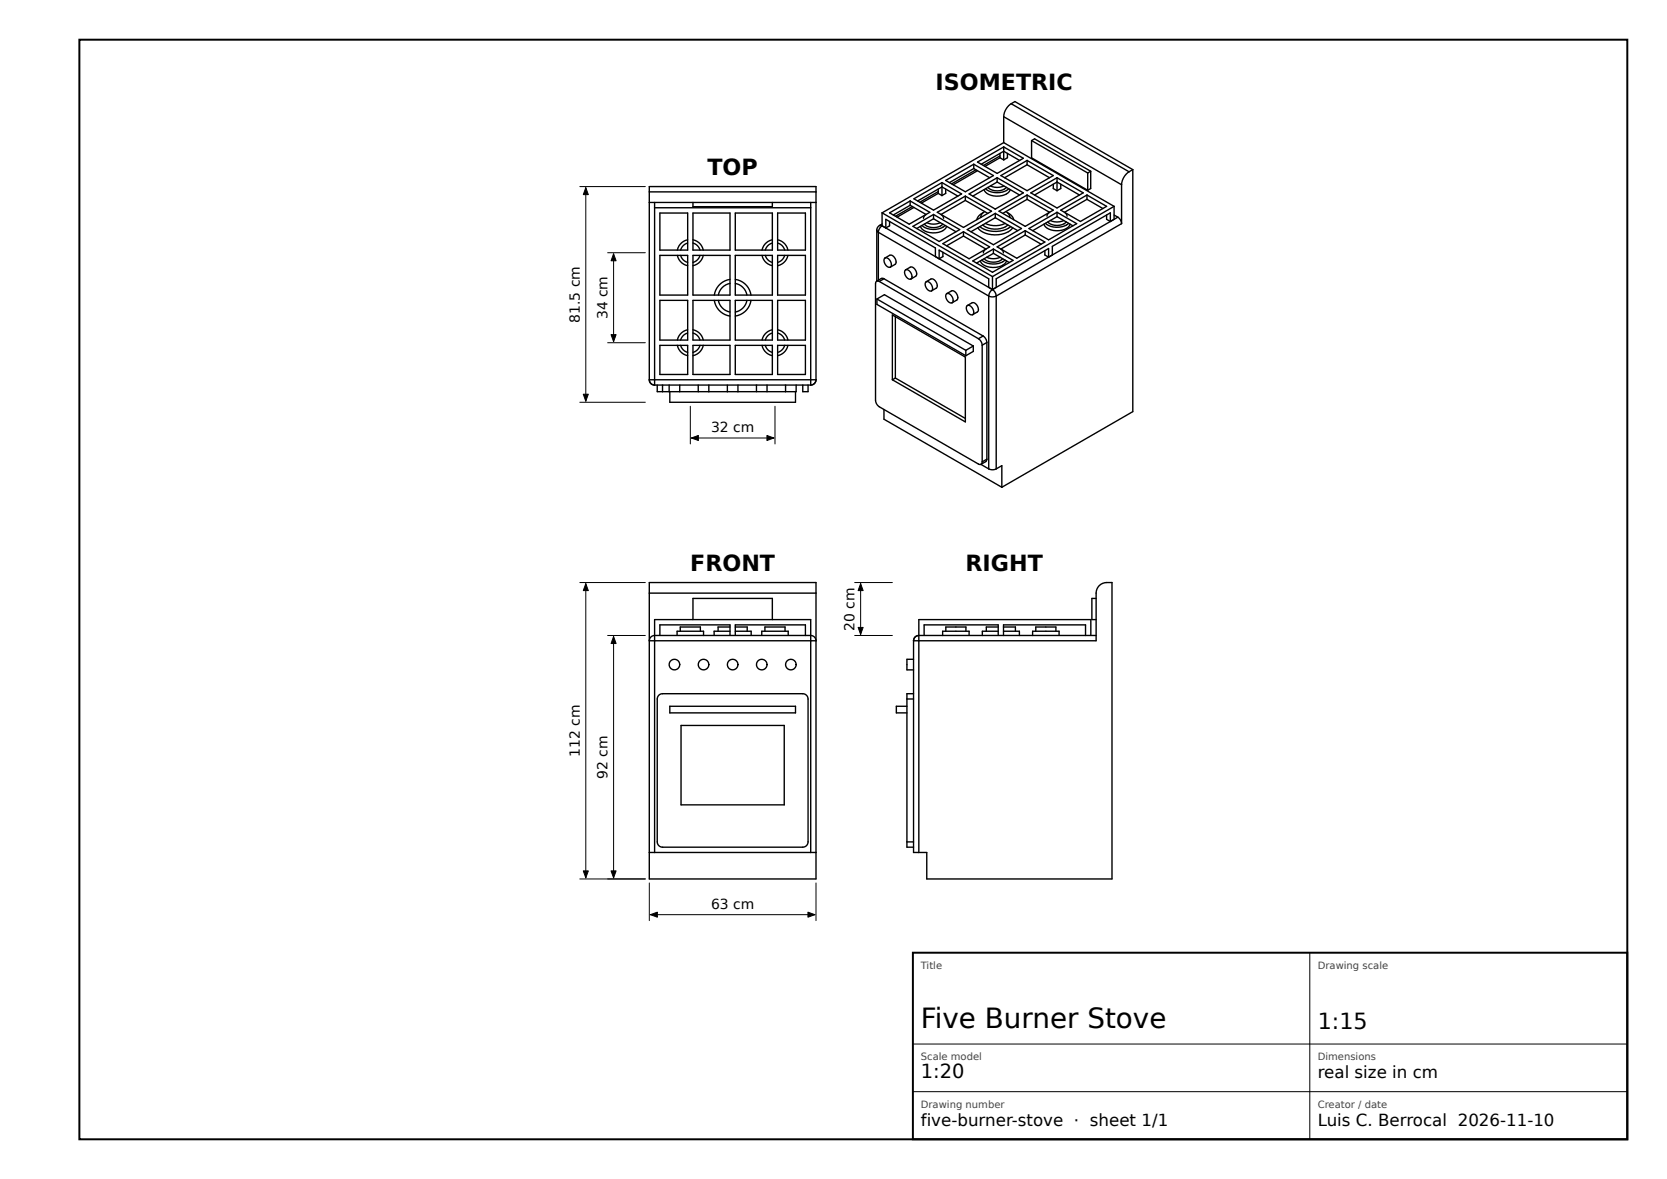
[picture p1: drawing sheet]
<svg xmlns="http://www.w3.org/2000/svg" width="420mm" height="297mm" viewBox="0 0 420 297" stroke-linecap="round" stroke-linejoin="round" font-family="sans-serif">
<path d="M20 10h390v277h-390zM230 240h180v47h-180z" fill="none" stroke="#000" stroke-width=".5"/>
<g fill="none" stroke="#000" stroke-width=".25">
<path d="M146.1 47h16.5M147.6 47.3v53.8M153.1 63.7h9.5M154.6 63.9v22.2M153.1 86.3h9.5M146.1 101.3h16.5M173.9 102.3v9.5M174.2 110.3h20.8M195.3 102.3v9.5M146.1 146.7h16.5M147.6 147v74.1M215.3 146.7h9.5"/>
<path d="M216.8 147v12.8M153.1 160.1h9.5M154.6 160.3v60.8M215.3 160.1h9.5M146.1 221.4h16.5M163.6 222.4v9.5M163.9 230.4h41.4M205.6 222.4v9.5M330 240v47M230 275h180M230 263h180"/>
</g>
<g fill="none" stroke="#000" stroke-width=".35">
<path d="M251.9 39.7l1 .6M251.9 38.6v1.1M251.9 39.3l-4.1 2.4M251.9 39.7l-3.7 2.2M252.9 29.4v6.5M252.9 37v3.3M252.9 35.9l-30.7 17.7M252.9 35.9l27.8 16.1M252.9 29.4l29.7 17.1M253.8 38.6v1.1l-.9 .6M254.8 26.1l-.7 .6-.8 1-.4 1.7M254.8 26.1l.9-.5 29.7 17.1"/>
<path d="M254.8 26.1l29.7 17.2M259.9 35.4l.8-.4 14.1 8.1M259.9 35.4v4.4l14.1 8.1M259.9 35.4l14.1 8.2M163.6 48.3v2.7M163.6 48.3v-1.3h42v1.3M163.6 51v44.7M163.6 51h42M163.6 48.3h42M164.9 51v44.7M164.9 52.3h39.4M166.3 53.7h7v9.3h-7z"/>
<path d="M174.6 51v1.1h20v-1.1M174.6 53.7h9.3v9.3h-9.3zM185.3 53.7h9.3v9.3h-9.3zM195.9 53.7h7v9.3h-7zM204.3 51v44.7M205.6 48.3v2.7M205.6 51v44.7M220.9 58l.4 .5M220.9 58v12.8M221.3 58.5v12.1M221.3 58.5l27.8 16.1M221.6 56.8l-.5 .5-.2 .7"/>
<path d="M221.6 56.8l.6 .1M222.2 56.9l-.5 .5-.4 1.1M222.2 53.6l27.9 16.1M222.2 53.6v3.3M222.2 56.9l1 .5M222.2 56.9l27.9 16M222.2 56.4l-.6 .4M223.2 57.4v-2.1l12.5 7.2v2.1M224.1 55.8v1.1l-.9 .5M224.1 53.6l5.2-3 5 2.9-5.2 3zM229.3 51.7l4 2.3-.5 .6-.1 .4M229.3 51.7l-4.2 2.5"/>
<path d="M229.3 50.6v1.1M229.9 52l-4.3 2.5M230 57l5.2-3 6.6 3.8-5.2 3zM230.3 50.1l7-4.1 5 2.9-7.1 4zM230.3 52.3l-4.3 2.4M231.9 57a3.5 3.5 0 0 0 3.9 1.6l1.8-.5 .7-.6 .2-.5M232.3 56.8a4.7 4.7 0 0 0 5.8 0M232.9 56.5a3.5 3.5 0 0 0 4.6 0M233.5 56.1l1.7 .4 1.7-.4M235.2 55.1l5.7 3.3M235.2 55.1l-4.2 2.5M235.2 54v1.1"/>
<path d="M236.1 53.5l7.1-4.1 6.6 3.8-7.1 4.1zM236.4 48.7l.9 .6M236.4 47.6v1.1M236.4 48.3l-4.7 2.6M236.4 48.7l-4.3 2.5M237.3 46v3.3M238.3 47.6v1.1l-1 .6M238.3 45.5l7-4.1 5 2.8-7.1 4.1zM241.3 49.4l-4-2.3-6.1 3.5M242.7 59.5l5.7 3.2-.5 .6-.1 .4M242.7 59.5l-4.2 2.4M242.7 58.4v1.1"/>
<path d="M243.2 50.5l-6.1 3.5 .4 .4 .2 .6M243.2 49.4v1.1M243.2 50.5l5.7 3.3M243.7 57.8l7.1-4 6.6 3.8-7.1 4zM244.2 48.9l7-4.1 6.6 3.8-7 4.1zM245.3 42.5l-6.1 3.5M245.3 42.5l4 2.3M245.3 41.4v1.1M245.9 42.8l-6.1 3.5M246.3 40.8l6.6-3.8 4.9 2.9-6.6 3.8zM246.3 43l-6.1 3.5M246.4 57.4a6.3 6.3 0 0 0 8.8 0"/>
<path d="M246.9 57.1a6.9 6.9 0 0 0 7.8 0M247.6 56.7a5.3 5.3 0 0 0 6.3 0M247.7 53.6a2.7 2.7 0 0 0-1.6 1.7M247.9 47.8a3.5 3.5 0 0 0 3.9 1.6l1.8-.5 .7-.7 .2-.4M248.1 53.3a1.77 1.77 0 0 0-1 1.5M248.3 56.3l1.9 .5a5.6 5.6 0 0 0 3.1-.5M248.3 47.5a4.7 4.7 0 0 0 5.9 0M248.9 47.2a3.5 3.5 0 0 0 4.7 0M249.5 46.8l1.7 .4 1.7-.4M250.7 52.6h.1M250.8 54.8l-6.2 3.6M250.8 54.8l5.6 3.3"/>
<path d="M250.8 53.8v1M251.2 45.9l-6.1 3.5M251.2 45.9l5.7 3.2M251.2 44.8v1.1M251.7 53.2l7.1-4.1 6.6 3.8-7.1 4.1zM252.2 44.2l6.6-3.8 6.6 3.8-6.6 3.8zM253.4 53.3l.8 .8 .2 .7M253.8 53.6l.5 .3a2.32 2.32 0 0 1 1.1 1.4M256.9 40.4l-4-2.3-5.7 3.3M258.3 59.2l-6.1 3.5 .4 .5 .2 .5M258.3 59.2l4 2.3M258.3 58.1v1.1"/>
<path d="M258.8 50.2l5.6 3.3-.5 .5-.1 .5M258.8 41.5l5.6 3.3M258.8 41.5l-5.7 3.3M258.8 50.2l-6.2 3.6M258.8 40.4v1.1M258.8 49.1v1.1M259.2 57.6l7.1-4.1 5 2.8-7.1 4.1zM259.7 48.6l6.6-3.8 6.6 3.8-6.6 3.8zM260.7 49.1l5.6-3.2 5.7 3.2M263 56.5a3.5 3.5 0 0 0 3.9 1.6l1.8-.5 .7-.7 .2-.4M263.4 56.3a4.7 4.7 0 0 0 5.8 0M264 55.9a3.5 3.5 0 0 0 4.6 0"/>
<path d="M264.6 55.5l1.7 .4 1.7-.4M265.4 46.4v1.1l.9 .5M266.3 54.6l-6.1 3.5M266.3 54.6l4 2.3M266.3 44.8v3.2M266.3 53.5v1.1M267.3 46.4v1.1l-1 .5M267.3 52.9l6.6-3.8 4.9 2.9-6.6 3.8zM273.9 50.2l-5.7 3.3 .5 .4 .2 .6M273.9 50.2l4 2.3M273.9 49.1v1.1M274 43.6v4.3"/>
<path d="M274.8 43.1v4.4l-.8 .4M274.8 43.1l-.8 .5M278.8 54.2v1.1l1 .5M279.8 55.8v-2.2l-14.7 8.5v2.1M280.7 54.2l.9 .5M280.7 52v3.3l-.9 .5M280.7 52l-30.6 17.7M281.6 54.7l.6 .6 .4 1M281.6 54.7l-31.5 18.2M282.6 46.5v9.8M282.6 56.3l-31.6 18.3M284.5 43.3l-.7 .5-.8 1.1-.4 1.6"/>
<path d="M285.4 42.7l-.9 .6M285.4 42.7v61l-33 19M166.3 64.3h7v10h-7zM166.3 75.7h7v10h-7zM170.7 64.3l.7 1.5 .8 .7 1.1 .4M171.5 64.3l.6 1.2 1.2 .6M173.3 60.4l-1.1 .4-.8 .7-.7 1.5M173.3 61.2l-1.2 .7-.6 1.1M174.6 60.4l1 .4 .9 .7 .7 1.5M174.6 61.2l1.1 .7 .7 1.1M174.6 64.3h9.3v10h-9.3zM174.6 75.7h9.3v10h-9.3z"/>
<path d="M176.4 64.3l-.7 1.2-1.1 .6M177.2 64.3l-.7 1.5-.9 .7-1 .4M180 75.7a4.7 4.7 0 0 0 3.9 3.9M181 75.7a3.7 3.7 0 0 0 2.9 2.9M183.9 70.4a4.7 4.7 0 0 0-3.9 3.9M183.9 71.4a3.7 3.7 0 0 0-2.9 2.9M185.3 70.4a4.7 4.7 0 0 1 3.9 3.9M185.3 71.4a3.7 3.7 0 0 1 2.9 2.9M185.3 64.3h9.3v10h-9.3zM185.3 75.7h9.3v10h-9.3zM188.2 75.7a3.7 3.7 0 0 1-2.9 2.9M189.2 75.7a4.7 4.7 0 0 1-3.9 3.9"/>
<path d="M192 64.3l.7 1.5 .9 .7 1 .4M192.8 64.3l.7 1.2 1.1 .6M194.6 60.4l-1 .4-.9 .7-.7 1.5M194.6 61.2l-1.1 .7-.7 1.1M195.9 60.4l1.1 .4 .8 .7 .7 1.5M195.9 61.2l1.1 .7 .7 1.1M195.9 64.3h7v10h-7zM195.9 75.7h7v10h-7zM197.7 64.3l-.7 1.2-1.1 .6M198.5 64.3l-.7 1.5-.8 .7-1.1 .4M220.9 70.8l-.3 .6v29.4l.2 .8 .7 .9 25 14.4 .7 .1M220.9 70.8l.6 .1"/>
<path d="M220.9 75.3l1.9-1.1 22.4 13M220.9 75.3v1.4l22.4 12.9M220.9 75.3l22.4 13M221.5 70.9l25 14.4M222.7 70.2h-.7l-1.1 .6M222.7 70.2l25 14.4M222.7 70.2l-1.2 .7M223 65l1.2-.7a1.54 1.54 0 0 1 1.3 2.3l-1.2 .7M223 65a1.54 1.54 0 0 1 1.3 2.3M223 65a1.54 1.54 0 0 0 1.3 2.3M224.8 79.3l18.4 10.7v16.3l-18.4-10.6zM225.6 79.8v15.4"/>
<path d="M228.2 68l1.2-.7a1.54 1.54 0 0 1 1.3 2.3l-1.2 .7M228.2 68a1.54 1.54 0 0 1 1.3 2.3M228.2 68a1.54 1.54 0 0 0 1.3 2.3M233.4 71l1.1-.7a1.54 1.54 0 0 1 1.4 2.3l-1.2 .7M233.4 71a1.54 1.54 0 0 1 1.3 2.3M233.4 71a1.54 1.54 0 0 0 1.3 2.3M237.6 63.6v1l-1 .6v-2.2l12.5 7.2v2.2M237.6 61.4l5.1-3 6.6 3.8-5.1 3zM238.5 74l1.2-.7a1.54 1.54 0 0 1 1.4 2.3l-1.2 .7M238.5 74a1.54 1.54 0 0 1 1.4 2.3M238.5 74a1.54 1.54 0 0 0 1.4 2.3M243.7 77l1.2-.7a1.54 1.54 0 0 1 1.3 2.3l-1.1 .7"/>
<path d="M243.7 77a1.54 1.54 0 0 1 1.4 2.3M243.7 77a1.54 1.54 0 0 0 1.4 2.3M245.1 65.7l5.2-3 4.9 2.9-5.1 3zM247 65.7a3.5 3.5 0 0 0 3.9 1.7l1.7-.6 .8-.6 .2-.5M247.4 65.5a4.7 4.7 0 0 0 5.8 0M248 65.2a3.5 3.5 0 0 0 4.6 0M248.6 64.8l1.7 .4 1.7-.4M249.1 74.6l1.1 .2 .8-.2M249.1 74.6v43.5M250.1 72.9l-.6 .6-.4 1.1M250.1 72.9l.5 .6 .4 1.1M250.1 69.7v3.2"/>
<path d="M250.3 63.8l-4.3 2.5M250.3 63.8l4 2.3M250.3 62.7v1.1M251 74.6v43.5M251.2 62.2l7.1-4.1 5 2.9-7.1 4zM263.3 63.1v1.1l.9 .6v-2.2l-13.2 7.6v2.2M163.6 95.7l.4 .9 .9 .4M163.6 95.7h1.3M164.9 95.7v1.3M164.9 97h39.4M164.9 95.7h39.4M165.6 97v1.7h1.3"/>
<path d="M166.3 87h7v7.3h-7zM166.9 98.7h1.7M166.9 97v1.7M168.6 98.7h2.7M168.6 97v1.7M168.8 98.7v2.6h31.6v-2.6M170.7 87l.4 1 .7 .9 1.5 .7M171.3 97v1.7M171.3 98.7h4.6M171.5 87l.6 1.1 1.2 .7M173.3 83.1l-1.5 .7-.7 .8-.4 1.1M173.3 83.9l-1.2 .6-.6 1.2"/>
<path d="M174.6 83.1l1.5 .7 .7 .8 .4 1.1M174.6 83.9l1.1 .6 .7 1.2M174.6 87h9.3v7.3h-9.3zM175.9 98.7h2.7M175.9 97v1.7M176.4 87l-.7 1.1-1.1 .7M177.2 87l-.4 1-.7 .9-1.5 .7M178.6 97v1.7M178.6 98.7h4.7M183.3 98.7h2.6M183.3 97v1.7M185.3 87h9.3v7.3h-9.3z"/>
<path d="M185.9 98.7h12M185.9 97v1.7M190.6 97v1.7M192 87l.4 1 .7 .9 1.5 .7M192.8 87l.7 1.1 1.1 .7M193.3 97v1.7M194.6 83.1l-1.5 .7-.7 .8-.4 1.1M194.6 83.9l-1.1 .6-.7 1.2M195.9 83.1l1.5 .7 .7 .8 .4 1.1M195.9 83.9l1.1 .6 .7 1.2M195.9 87h7v7.3h-7zM197.7 87l-.7 1.1-1.1 .7"/>
<path d="M197.9 97v1.7M198.5 87l-.4 1-.7 .9-1.5 .7M200.6 97v1.7h-2.7M202.3 97v1.7h1.3v-1.7M204.3 95.7v1.3M204.3 95.7h1.3M205.6 95.7l-.4 .9-.9 .4M225.6 95.2l-.8 .5M225.6 95.2l17.6 10.2M243.3 88.3v1.3M245.2 87.2v1.3l-1.9 1.1M245.2 87.2l-1.9 1.1"/>
<path d="M246.5 85.3l.6 .6 .4 1.1M247.5 87v29.4M247.7 84.6l.6 .6 .3 1.1M247.7 84.6l-1.2 .7M248.6 86.3v29.4M248.6 86.3l-1.1 .7M222.7 103.2v2.4l29.7 17.1M247.1 117l2 1.1M247.5 116.4l-.3 .6M248.6 115.7l-.2 .5-1.2 .8M248.6 115.7l-1.1 .7M249.1 118.1l.8 .2 1.1-.2"/>
<path d="M251 118.1l1.4-.8v5.4M163.6 149.4v-2.7h42v2.7M163.6 149.4v72h42v-72M163.6 149.4h42M171.4 159v-1.1h5.1v1.1M174.6 156.1v-5.4h20v5.4M183.9 159h-4v1.1M183.9 157.9h-3v1.1M185.3 159h4v1.1M185.3 157.9h3v1.1M192.7 159v-1.1h5.1v1.1M238.3 159v-1.1h5.1v1.1"/>
<path d="M251.5 159h-4v1.1M251.5 157.9h-3v1.1M252.8 159h4v1.1M252.8 157.9h3v1.1M261 159v-1.1h5v1.1M276.2 150.7h-1.1v5.4h1.1M164.9 160.1a1.18 1.18 0 0 0-1.2 1.3h1.2M164.9 160.1v1.3M164.9 160.1h39.4M164.9 160.1v-4h39.4v4M164.9 161.4v53.3M164.9 161.4h39.4"/>
<path d="M166 175.1l.9-.4h35.4l.9 .4 .4 1v36l-.4 .9-.9 .4h-35.4l-.9-.4-.4-.9v-36zM166.3 160.1v-2.7h17.6v2.7M168.8 177.9h31.6v1.7h-31.6zM170.6 160.1v-1.1h6.7v1.1M185.3 160.1v-2.7h17.6v2.7M191.9 160.1v-1.1h6.7v1.1M204.3 160.1a1.18 1.18 0 0 1 1.2 1.3h-1.2M204.3 160.1v1.3M204.3 161.4v53.3M228.5 177.9h-2.7v1.7h2.7M228.5 176.1v36M228.5 176.1h1.7"/>
<path d="M230.2 161.4v53.3h1.3M230.2 174.7h-1.7v1.4M230.2 166.1h-1.7v2.6h1.7M230.2 161.4h1.3M231.5 161.4h44.7v-12a2.67 2.67 0 0 1 2.6-2.7h1.4v74.7h-46.7v-6.7h-2M231.5 160.1l-.9 .4-.4 .9M231.5 160.1v1.3M231.5 160.1h44.7M231.5 160.1v-4h43.3v4M231.5 161.4v53.3M232.8 160.1v-2.7h18.7v2.7M237.5 160.1v-1.1h6.7v1.1"/>
<path d="M252.8 160.1v-2.7h20.7v2.7M260.2 160.1v-1.1h6.6v1.1M171.6 182.7h26v20h-26zM163.6 214.7h1.3M164.9 214.7h39.4M204.3 214.7h1.3M228.5 212.1v1.3h1.7M228.5 212.1h1.7"/>
<circle cx="169.9" cy="167.4" r="1.33"/>
<circle cx="177.3" cy="167.4" r="1.33"/>
<circle cx="184.6" cy="167.4" r="1.33"/>
<circle cx="191.9" cy="167.4" r="1.33"/>
<circle cx="199.3" cy="167.4" r="1.33"/>
</g>
<g fill="#000" stroke="#000" stroke-width=".25">
<path d="M147.6 47.3l.6 1.7h-1.2zM154.6 63.9l.6 1.8h-1.2zM147 99.3h1.2l-.6 1.8zM154 84.3h1.2l-.6 1.8zM174.2 110.3l1.8-.6v1.3zM193.2 109.7l1.8 .6-1.8 .7zM147.6 147l.6 1.8h-1.2zM216.8 147l.7 1.8h-1.3zM216.2 158.1h1.3l-.7 1.7zM154.6 160.3l.6 1.8h-1.2zM147 219.4h1.2l-.6 1.7zM154 219.4h1.2l-.6 1.7z"/>
<path d="M163.9 230.4l1.7-.6v1.2zM203.6 229.8l1.7 .6-1.7 .6z"/>
</g>
<text font-size="7" x="232" y="259">Five Burner Stove</text>
<g font-size="5.6">
<text x="235.7" y="22.6">ISOMETRIC</text>
<text x="178.3" y="44">TOP</text>
<text x="173.9" y="143.8">FRONT</text>
<text x="243.3" y="143.8">RIGHT</text>
<text x="332" y="259.3">1:15</text>
</g>
<text font-size="4.9" x="232" y="271.5">1:20</text>
<g font-size="4.2">
<text x="332" y="271.6">real size in cm</text>
<text x="232" y="283.6">five-burner-stove · sheet 1/1</text>
<text x="332" y="283.6">Luis C. Berrocal 2026-11-10</text>
</g>
<g font-size="3.5">
<text x="146.1" y="81.3" transform="rotate(-90 146.1 81.3)">81.5 cm</text>
<text x="153.1" y="80.4" transform="rotate(-90 153.1 80.4)">34 cm</text>
<text x="179.1" y="108.8">32 cm</text>
<text x="215.3" y="158.9" transform="rotate(-90 215.3 158.9)">20 cm</text>
<text x="146.1" y="190.6" transform="rotate(-90 146.1 190.6)">112 cm</text>
<text x="153.1" y="196.2" transform="rotate(-90 153.1 196.2)">92 cm</text>
<text x="179.1" y="228.9">63 cm</text>
</g>
<g font-size="2.5" fill="#444">
<text x="232" y="244.1">Title</text>
<text x="332" y="244.1">Drawing scale</text>
<text x="232" y="267.1">Scale model</text>
<text x="332" y="267.1">Dimensions</text>
<text x="232" y="279.1">Drawing number</text>
<text x="332" y="279.1">Creator / date</text>
</g>
</svg>
